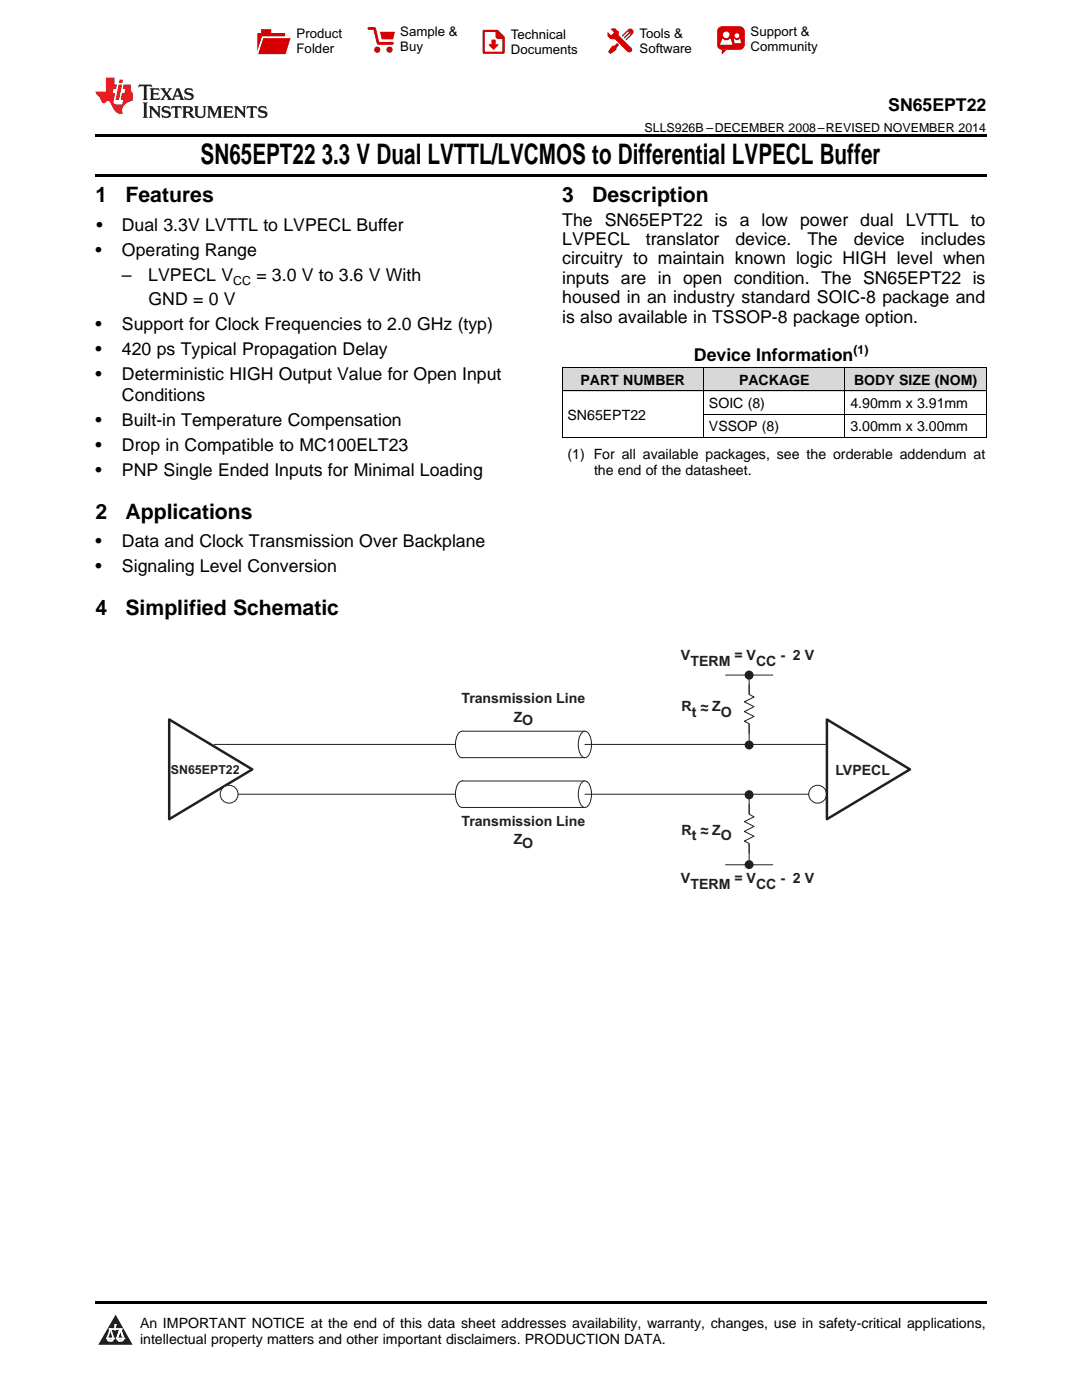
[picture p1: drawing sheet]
<svg xmlns="http://www.w3.org/2000/svg" width="216mm" height="279mm" viewBox="0 0 216 279" stroke-linecap="round" stroke-linejoin="round" font-family="sans-serif">
<g fill="#d8d8d8">
<path d="M112.2 73.4h28.2v4.7h-28.2z"/>
<path d="M140.4 73.4h28.2v4.7h-28.2z"/>
<path d="M168.6 73.4h28.2v4.7h-28.2z"/>
</g>
<path d="M23.1 262.4l3.4 6h-6.9z" fill="#231f20"/>
<path d="M21.4 267.1h1.2l-.3 .5h-.3a.55 .55 0 0 1-.6-.5z" fill-rule="evenodd" fill="#fff"/>
<path d="M21.4 267.1h1.2l-.3 .5h-.3a.55 .55 0 0 1-.6-.5z" fill="none" stroke="#231f20" stroke-width=".34"/>
<path d="M21.4 267.1l1.2 .1-.3 .4h-.5z" fill="none" stroke="#fff" stroke-width=".34"/>
<path d="M23 265.3h.1" fill="none" stroke="#fff" stroke-width=".34"/>
<path d="M23 264.4v.9z" fill="#fff"/>
<path d="M23 264.4v.9z" fill="none" stroke="#fff" stroke-width=".34"/>
<circle cx="23" cy="264.4" r=".17" fill="#fff"/>
<path d="M21.9 265.2h.1" fill="none" stroke="#fff" stroke-width=".34"/>
<path d="M21.9 265.2h2.3z" fill="#fff"/>
<path d="M21.9 265.2h2.3z" fill="none" stroke="#fff" stroke-width=".34"/>
<circle cx="24.2" cy="265.2" r=".17" fill="#fff"/>
<path d="M23.3 267.1h.1" fill="none" stroke="#fff" stroke-width=".34"/>
<path d="M24 265.2l-.7 1.9z" fill="#fff"/>
<path d="M24 265.2l-.7 1.9z" fill="none" stroke="#fff" stroke-width=".34"/>
<path d="M24 265.2l.7 1.9z" fill="#fff"/>
<path d="M24 265.2l.7 1.9z" fill="none" stroke="#fff" stroke-width=".34"/>
<path d="M24.6 267.1h.1" fill="none" stroke="#fff" stroke-width=".34"/>
<circle cx="21.4" cy="267.1" r=".17" fill="#fff"/>
<path d="M22.1 265.2l-.7 1.9z" fill="#fff"/>
<path d="M22.1 265.2l-.7 1.9z" fill="none" stroke="#fff" stroke-width=".34"/>
<path d="M22.1 265.2l.5 1.9z" fill="#fff"/>
<path d="M22.1 265.2l.5 1.9z" fill="none" stroke="#fff" stroke-width=".34"/>
<circle cx="22.6" cy="267.1" r=".17" fill="#fff"/>
<path d="M23.4 267.1h1.3a.65 .65 0 0 1-.7 .5 .65 .65 0 0 1-.6-.5z" fill-rule="evenodd" fill="#fff"/>
<path d="M23.4 267.1h1.3a.65 .65 0 0 1-.7 .5 .65 .65 0 0 1-.6-.5z" fill="none" stroke="#231f20" stroke-width=".34"/>
<path d="M23.4 267.1h1.3l-.4 .5h-.6z" fill="none" stroke="#fff" stroke-width=".34"/>
<path d="M23.3 267.1h.1" fill="none" stroke="#fff" stroke-width=".34"/>
<circle cx="24.7" cy="267.1" r=".17" fill="#fff"/>
<path d="M19 259.7h177.8v.5h-177.8z" fill="#000"/>
<path d="M149.5 134.7v14M91.5 146.3a.89 .89 0 0 1 1-.3 .89 .89 0 0 1 .6 .7 4 4 0 0 1-.5 4.4 .96 .96 0 0 1-1.3-.7 4.5 4.5 0 0 1 .2-4.1z" fill="none" stroke="#231f20" stroke-width=".2"/>
<circle cx="149.5" cy="134.7" r=".73" fill="#231f20"/>
<circle cx="149.5" cy="134.7" r=".73" fill="none" stroke="#231f20" stroke-width=".34"/>
<path d="M144.8 134.7h9.4M47.5 158.5h43.4" fill="none" stroke="#231f20" stroke-width=".2"/>
<path d="M33.8 143.6l16.5 9.9-16.5 10z" fill="none" stroke="#231f20" stroke-width=".5"/>
<circle cx="45.7" cy="158.5" r="1.78" fill="#fff"/>
<circle cx="45.7" cy="158.5" r="1.78" fill="none" stroke="#231f20" stroke-width=".2"/>
<circle cx="163.2" cy="158.5" r="1.78" fill="#fff"/>
<circle cx="163.2" cy="158.5" r="1.78" fill="none" stroke="#231f20" stroke-width=".2"/>
<path d="M165 143.6l16.6 9.9-16.6 10z" fill="none" stroke="#231f20" stroke-width=".5"/>
<path d="M148.6 138.6h1.9v5.8h-1.9z" fill-rule="evenodd" fill="#fff"/>
<path d="M149.5 136.7v1.9l1 .5-2 1 2 .9-2 1 2 1-2 .9 1 .5v2" fill="none" stroke="#231f20" stroke-width=".2"/>
<path d="M92.2 145.9h24.5v5.3h-24.5z" fill-rule="evenodd" fill="#fff"/>
<path d="M92.2 145.9h24.5v5.3h-24.5" fill="none" stroke="#231f20" stroke-width=".2"/>
<path d="M116 146.3a.89 .89 0 0 1 1-.3 .89 .89 0 0 1 .6 .7 4 4 0 0 1-.5 4.4 .96 .96 0 0 1-1.3-.7 4.5 4.5 0 0 1 .2-4.1z" fill-rule="evenodd" fill="#fff"/>
<path d="M116 146.3a.89 .89 0 0 1 1-.3 .89 .89 0 0 1 .6 .7 4 4 0 0 1-.5 4.4 .96 .96 0 0 1-1.3-.7 4.5 4.5 0 0 1 .2-4.1zM116.7 148.6h48.2" fill="none" stroke="#231f20" stroke-width=".2"/>
<circle cx="149.5" cy="148.7" r=".72" fill="#231f20"/>
<circle cx="149.5" cy="148.7" r=".72" fill="none" stroke="#231f20" stroke-width=".34"/>
<circle cx="149.5" cy="158.6" r=".73" fill="#231f20"/>
<circle cx="149.5" cy="158.6" r=".73" fill="none" stroke="#231f20" stroke-width=".34"/>
<path d="M91.5 156.2a.89 .89 0 0 1 1-.3 .89 .89 0 0 1 .6 .7 4 4 0 0 1-.5 4.4 .96 .96 0 0 1-1.3-.6 4.5 4.5 0 0 1 .2-4.2z" fill="none" stroke="#231f20" stroke-width=".2"/>
<path d="M92.2 155.9h24.5v5.2h-24.5z" fill-rule="evenodd" fill="#fff"/>
<path d="M92.2 155.9h24.5v5.2h-24.5" fill="none" stroke="#231f20" stroke-width=".2"/>
<path d="M116 156.2a.89 .89 0 0 1 1-.3 .89 .89 0 0 1 .6 .7 4 4 0 0 1-.5 4.4 .96 .96 0 0 1-1.3-.6 4.5 4.5 0 0 1 .2-4.2z" fill-rule="evenodd" fill="#fff"/>
<path d="M42.7 148.6h48.2M116 156.2a.89 .89 0 0 1 1-.3 .89 .89 0 0 1 .6 .7 4 4 0 0 1-.5 4.4 .96 .96 0 0 1-1.3-.6 4.5 4.5 0 0 1 .2-4.2zM116.7 158.5h44.7M149.5 158.6v14" fill="none" stroke="#231f20" stroke-width=".2"/>
<path d="M148.6 162.5h1.9v5.8h-1.9z" fill-rule="evenodd" fill="#fff"/>
<path d="M149.5 160.6v1.9l1 .5-2 1 2 .9-2 1 2 1-2 .9 1 .5v2" fill="none" stroke="#231f20" stroke-width=".2"/>
<circle cx="149.5" cy="172.6" r=".72" fill="#231f20"/>
<circle cx="149.5" cy="172.6" r=".72" fill="none" stroke="#231f20" stroke-width=".34"/>
<path d="M144.8 172.6h9.4" fill="none" stroke="#231f20" stroke-width=".2"/>
<path d="M19 34.8h177.8v.5h-177.8zM19 26.8h177.8v.6h-177.8zM112.2 87.3l.1 .1zM168.5 87.3l.1 .1zM196.7 87.3l.1 .1z" fill="#000"/>
<path d="M112.2 78h84.6M112.2 73.4h84.6M112.2 73.4v14M140.4 73.4v14M168.6 73.4v14M196.8 73.4v14M112.2 87.3h84.6M140.4 82.7h56.4" fill="none" stroke="#000" stroke-width=".2"/>
<path d="M27.7 16.9l-.1 .6 .6-.3h.5v.2v2.2l-.2 .4h1l-.2-.4v-2.2v-.2h.5l.6 .3-.2-.6zM29.9 17.6l.2 .4v1.6l-.2 .4h1.9l.1-.6a1.09 1.09 0 0 1-1.3 .1v-.6h.6l.4 .2v-.7l-.2 .2h-.8v-.6l.2-.1a1.01 1.01 0 0 1 1 .3l-.1-.6zM32 17.6l.9 1.2-1 1.2h.9l-.2-.3 .5-.7 .5 .7-.3 .3h1.7l-.2-.3 .1-.4h1l.1 .4-.2 .3h1l-.3-.4-.7-2h-.5l-1 2.2-.8-1.1 .9-1.1h-.9l.2 .2-.4 .7-.4-.7 .2-.2zM35.4 18l.4 1h-.8zM37 17.7a.66 .66 0 0 0-.2 .8 .66 .66 0 0 0 .6 .4l.7 .2 .1 .2a.8 .8 0 0 1-.7 .4 .8 .8 0 0 1-.7-.5l.1 .8 .2-.2a.94 .94 0 0 0 1.1 .1 .94 .94 0 0 0 .4-.9 1.48 1.48 0 0 0-1.3-.6v-.4a1.1 1.1 0 0 1 1.2 .2l-.2-.6-.2 .1-.5-.1zM28.5 20.4l.2 .4v2.3l-.2 .4h1l-.2-.4v-2.3l.2-.4zM29.7 21.2l.2 .4v1.5l-.2 .4h.8l-.3-.4 .1-1.3 1.6 1.8v-2l.2-.4h-.7l.2 .2v1.1l-1.2-1.3zM32.5 21.3a.66 .66 0 0 0-.2 .8 .66 .66 0 0 0 .6 .4l.6 .2 .2 .2a.8 .8 0 0 1-.8 .4 .8 .8 0 0 1-.7-.5l.2 .7 .2-.1a.94 .94 0 0 0 1 .1 .94 .94 0 0 0 .5-1 1.47 1.47 0 0 0-1.3-.6l-.1-.3a1.1 1.1 0 0 1 1.3 .2l-.2-.6-.2 .1-.5-.2zM34.3 21.2l-.2 .6a.64 .64 0 0 1 .8-.3v1.6l-.2 .4h1l-.3-.4 .1-1.6a.66 .66 0 0 1 .8 .3l-.2-.6zM36.3 21.2l.3 .4v1.5l-.3 .4h1l-.2-.2v-.7h.5l.1 .1a.8 .8 0 0 0 1.2 .7l-1-1a.62 .62 0 0 0 .6-.5 .62 .62 0 0 0-.6-.7zM37.1 21.5h.1a.48 .48 0 0 1 .6 0 .48 .48 0 0 1 .1 .6l-.2 .1-.6 .1zM38.7 21.2l.2 .2a2.29 2.29 0 0 0 .4 2 1.05 1.05 0 0 0 1.7-.7v-1.3l.2-.2h-.8l.2 .4v1.1a.61 .61 0 0 1-.6 .6 .61 .61 0 0 1-.6-.6v-1.1l.3-.4zM41.3 21.2l.3 .4v1.5l-.3 .4h.8l-.2-.4v-1.4l.8 1.9 .9-1.9v1.4l-.2 .4h.9l-.2-.4v-1.5l.2-.4h-.8l-.7 1.5-.6-1.5zM44.5 21.2l.2 .4v1.5l-.2 .4h1.9l.2-.6a1.1 1.1 0 0 1-1.4 .2v-.7h.6l.4 .2v-.6l-.2 .1-.8 .1v-.6l.2-.1a1.02 1.02 0 0 1 1.1 .2l-.2-.5zM46.7 21.2l.2 .4v1.5l-.2 .4h.8l-.3-.4 .1-1.3 1.6 1.8v-2l.2-.4h-.7l.2 .2v1.1l-1.2-1.3zM49.3 21.2l-.1 .6a.64 .64 0 0 1 .8-.3v1.6l-.3 .4h1l-.2-.4v-1.6a.66 .66 0 0 1 .8 .3l-.1-.6zM51.7 21.3a.66 .66 0 0 0-.2 .7 .66 .66 0 0 0 .7 .5l.6 .2 .1 .2a.8 .8 0 0 1-.7 .4 .8 .8 0 0 1-.7-.5l.1 .7 .2-.1a.94 .94 0 0 0 1.1 .1 .94 .94 0 0 0 .4-1 1.48 1.48 0 0 0-1.2-.6l-.1-.3a1.1 1.1 0 0 1 1.2 .2l-.2-.6-.1 .1-.6-.2z" fill="#231f20"/>
<path d="M21.1 15.5v2.8h-2v.4l.9 .9a.96 .96 0 0 0 1 1 .59 .59 0 0 1 .5-.4 .59 .59 0 0 1 .5 .3l.4 .8a1.61 1.61 0 0 0 2.1 1.3 1.63 1.63 0 0 1 1.1-2.2l.9-.3v-1.5a1.6 1.6 0 0 1-.4-1.7h-1.4l-.2 .9h.5l-.2 .8h-.5l-.2 1v.3h.5l-.2 .9h-.7a.74 .74 0 0 1-1-.6l.3-1.6h-.5l.2-.8h.5l.1-.9h-.4v-1.4zM23.7 16.9l-.7 3h.8l.6-3zM23.8 15.9l-.1 .7h.7l.2-.7z" fill="#ee1d23"/>
<g fill="#d60000">
<path d="M52.1 5.8h2v.8h2.8v4.2h-5.5v-4.2h.7z" fill-rule="evenodd"/>
<path d="M52.4 7.5h5.6l-1 3.3h-5.6z" fill-rule="evenodd"/>
</g>
<path d="M52.4 7.4h5.7l-.1 .1h-5.5l-1.1 3.3z" fill-rule="evenodd" fill="#fff"/>
<path d="M52.4 7.4h5.7l-.1 .1h-5.5l-1.1 3.3z" fill="none" stroke="#fff" stroke-width=".2"/>
<path d="M73.6 5.7h1.1l.7 2.9h2.9" fill="none" stroke="#d60000" stroke-width=".55"/>
<g fill="#d60000">
<path d="M75.8 6.3h3l-.4 1.6h-2.2z" fill-rule="evenodd"/>
<circle cx="75.3" cy="9.9" r=".62"/>
<circle cx="77.7" cy="9.9" r=".62"/>
</g>
<path d="M96.5 6.2h2.7l1.3 1.2v3.1h-4z" fill="none" stroke="#d60000" stroke-width=".44"/>
<g fill="#d60000">
<path d="M98.1 7.9h.8v1h.5l-.9 1.1-1-1v-.1h.6z" fill-rule="evenodd"/>
<path d="M98.9 6.2h.3l1.3 1.2v.4h-1.3l-.3-.4z" fill-rule="evenodd"/>
<path d="M121.9 5.7h.8l.7 .6 .1 .7 2.5 2.5-.8 .8-2.3-2.3-1.1-.2-.6-.6v-.8l.7 .6 .5-.4v-.2l-.5-.5z" fill-rule="evenodd"/>
<path d="M122.2 9.1h.4l.5-.5 .4 .4-.5 .5v.4l-1.2 .9-.5-.5z" fill-rule="evenodd"/>
<path d="M125.3 5.9a.67 .67 0 0 1 .9 0 .67 .67 0 0 1 0 .9z" fill-rule="evenodd"/>
<path d="M125.3 5.9l.9 .9-1.2 1.2h-.2v-.2l1-.9v-.2h-.2l-.9 1h-.2v-.2l.9-1 .1-.2h-.3l-.9 1h-.2v-.2z" fill-rule="evenodd"/>
<circle cx="125.6" cy="9.9" r=".54"/>
</g>
<path d="M123.3 6.3v.7" fill="none" stroke="#d60000" stroke-width=".2"/>
<g fill="#d60000">
<path d="M143.4 5.5l.6-.2h3.6a.95 .95 0 0 1 1 .9v2.8a.95 .95 0 0 1-1 .9h-3.6a.95 .95 0 0 1-.9-.9v-2.8z" fill-rule="evenodd"/>
<path d="M144 9.9h.9l-.7 .9h-.2z" fill-rule="evenodd"/>
</g>
<g fill="#fff">
<path d="M146.6 8.6h1.3z"/>
<path d="M144.1 7.8h.3l.1 .2h.8l.2-.2h.3l.4 1.1h-2.5z" fill-rule="evenodd"/>
<path d="M146.4 7.8h.3l.1 .2h.5l.2-.2h.2l.2 .8h-1.3z" fill-rule="evenodd"/>
<circle cx="144.9" cy="6.9" r=".65"/>
<circle cx="147" cy="7.1" r=".48"/>
</g>
<g font-size="5.6">
<text x="40" y="32.8">SN65EPT22</text>
<text x="64.2" y="32.8">3.3 V Dual LVTTL/LVCMOS to Differential LVPECL Buffer</text>
</g>
<g font-size="4.2">
<text x="19" y="40.4">1</text>
<text x="25" y="40.4">Features</text>
<text x="112.2" y="40.4">3</text>
<text x="118.2" y="40.4">Description</text>
<text x="19" y="103.5">2</text>
<text x="25" y="103.5">Applications</text>
<text x="19" y="122.7">4</text>
<text x="25" y="122.7">Simplified Schematic</text>
</g>
<g font-size="3.5">
<text x="177.2" y="22.2">SN65EPT22</text>
<text x="19.2" y="46.1">•</text>
<text x="24.3" y="46.1">Dual 3.3V LVTTL to LVPECL Buffer</text>
<text x="112.2" y="45">The SN65EPT22 is a low power dual LVTTL to</text>
<text x="19" y="51.1">•</text>
<text x="24.3" y="51.1">Operating Range</text>
<text x="112.2" y="48.9">LVPECL</text>
<text x="112.2" y="52.8">circuitry to maintain known logic HIGH level when</text>
<text x="128.9" y="48.9">translator</text>
<text x="146.7" y="48.9">device.</text>
<text x="161.1" y="48.9">The</text>
<text x="170.3" y="48.9">device</text>
<text x="183.7" y="48.9">includes</text>
<text x="24.3" y="56.2">–</text>
<text x="29.6" y="56.2">LVPECL V</text>
<text x="51.2" y="56.2">= 3.0 V to 3.6 V With</text>
<text x="112.2" y="56.7">inputs are in open condition. The SN65EPT22 is</text>
<text x="19" y="65.8">•</text>
<text x="24.3" y="65.8">Support for Clock Frequencies to 2.0 GHz (typ)</text>
<text x="29.6" y="60.8">GND = 0 V</text>
<text x="112.2" y="60.5">housed in an industry standard SOIC-8 package and</text>
<text x="112.2" y="64.4">is also available in TSSOP-8 package option.</text>
<text x="19" y="70.8">•</text>
<text x="24.3" y="70.8">420 ps Typical Propagation Delay</text>
<text x="19" y="75.8">•</text>
<text x="24.3" y="75.8">Deterministic HIGH Output Value for Open Input</text>
<text x="138.5" y="72.1">Device Information</text>
<text x="24.3" y="80">Conditions</text>
<text x="19" y="85.1">•</text>
<text x="24.3" y="85.1">Built-in Temperature Compensation</text>
<text x="19" y="90.1">•</text>
<text x="19" y="95.1">•</text>
<text x="24.3" y="90.1">Drop in Compatible to MC100ELT23</text>
<text x="24.3" y="95.1">PNP Single Ended Inputs for Minimal Loading</text>
<text x="19" y="109.2">•</text>
<text x="24.3" y="109.2">Data and Clock Transmission Over Backplane</text>
<text x="19" y="114.2">•</text>
<text x="24.3" y="114.2">Signaling Level Conversion</text>
</g>
<g font-size="2.8">
<text x="115.8" y="76.8">PART NUMBER</text>
<text x="147.5" y="76.8">PACKAGE</text>
<text x="170.4" y="76.8">BODY SIZE (NOM)</text>
<text x="113.2" y="83.8">SN65EPT22</text>
<text x="141.5" y="81.5">SOIC (8)</text>
<text x="169.7" y="81.5">4.90mm x 3.91mm</text>
<text x="141.5" y="86.1">VSSOP (8)</text>
<text x="169.7" y="86.1">3.00mm x 3.00mm</text>
<text x="113.2" y="91.6">(1) For all available packages, see the orderable addendum at</text>
<text x="118.5" y="94.8">the end of the datasheet.</text>
<text x="27.9" y="265">An IMPORTANT NOTICE at the end of this data sheet addresses availability, warranty, changes, use in safety-critical applications,</text>
<text x="27.9" y="268.2">intellectual property matters and other important disclaimers. PRODUCTION DATA.</text>
</g>
<g font-size="2.8" fill="#231f20">
<text x="135.9" y="131.8">V</text>
<text x="146.5" y="131.8">= V</text>
<text x="155.7" y="131.8">- 2 V</text>
<text x="137.8" y="132.9">TERM</text>
<text x="150.9" y="132.9">CC</text>
<text x="92.1" y="140.4">Transmission Line</text>
<text x="136" y="141.9">R ~ Z</text>
<text x="138" y="143.1">t ~</text>
<text x="143.8" y="143.1">O</text>
<text x="102.5" y="144.1">ZO</text>
<text x="166.7" y="154.8">LVPECL</text>
<text x="92.1" y="164.8">Transmission Line</text>
<text x="136" y="166.6">R ~ Z</text>
<text x="138" y="167.7">t ~</text>
<text x="143.8" y="167.7">O</text>
<text x="102.5" y="168.5">ZO</text>
<text x="135.9" y="176.2">V</text>
<text x="137.8" y="177.3">TERM</text>
<text x="146.5" y="176.2">= V</text>
<text x="150.9" y="177.3">CC</text>
<text x="155.7" y="176.2">- 2 V</text>
</g>
<g font-size="2.6">
<text x="59.2" y="7.6">Product</text>
<text x="59.2" y="10.6">Folder</text>
<text x="79.9" y="7.3">Sample &amp;</text>
<text x="79.9" y="10.2">Buy</text>
<text x="101.9" y="7.8">Technical</text>
<text x="101.9" y="10.8">Documents</text>
<text x="127.6" y="7.6">Tools &amp;</text>
<text x="127.6" y="10.6">Software</text>
<text x="149.8" y="7.2">Support &amp;</text>
<text x="149.8" y="10.2">Community</text>
</g>
<g font-size="2.5">
<text x="128.6" y="26.3">SLLS926B –DECEMBER 2008–REVISED NOVEMBER 2014</text>
<text x="46.5" y="56.9">CC</text>
<text x="170.3" y="70.7">(1)</text>
</g>
<text font-size="2.5" fill="#231f20" x="34.1" y="154.5">SN65EPT22</text>
</svg>
